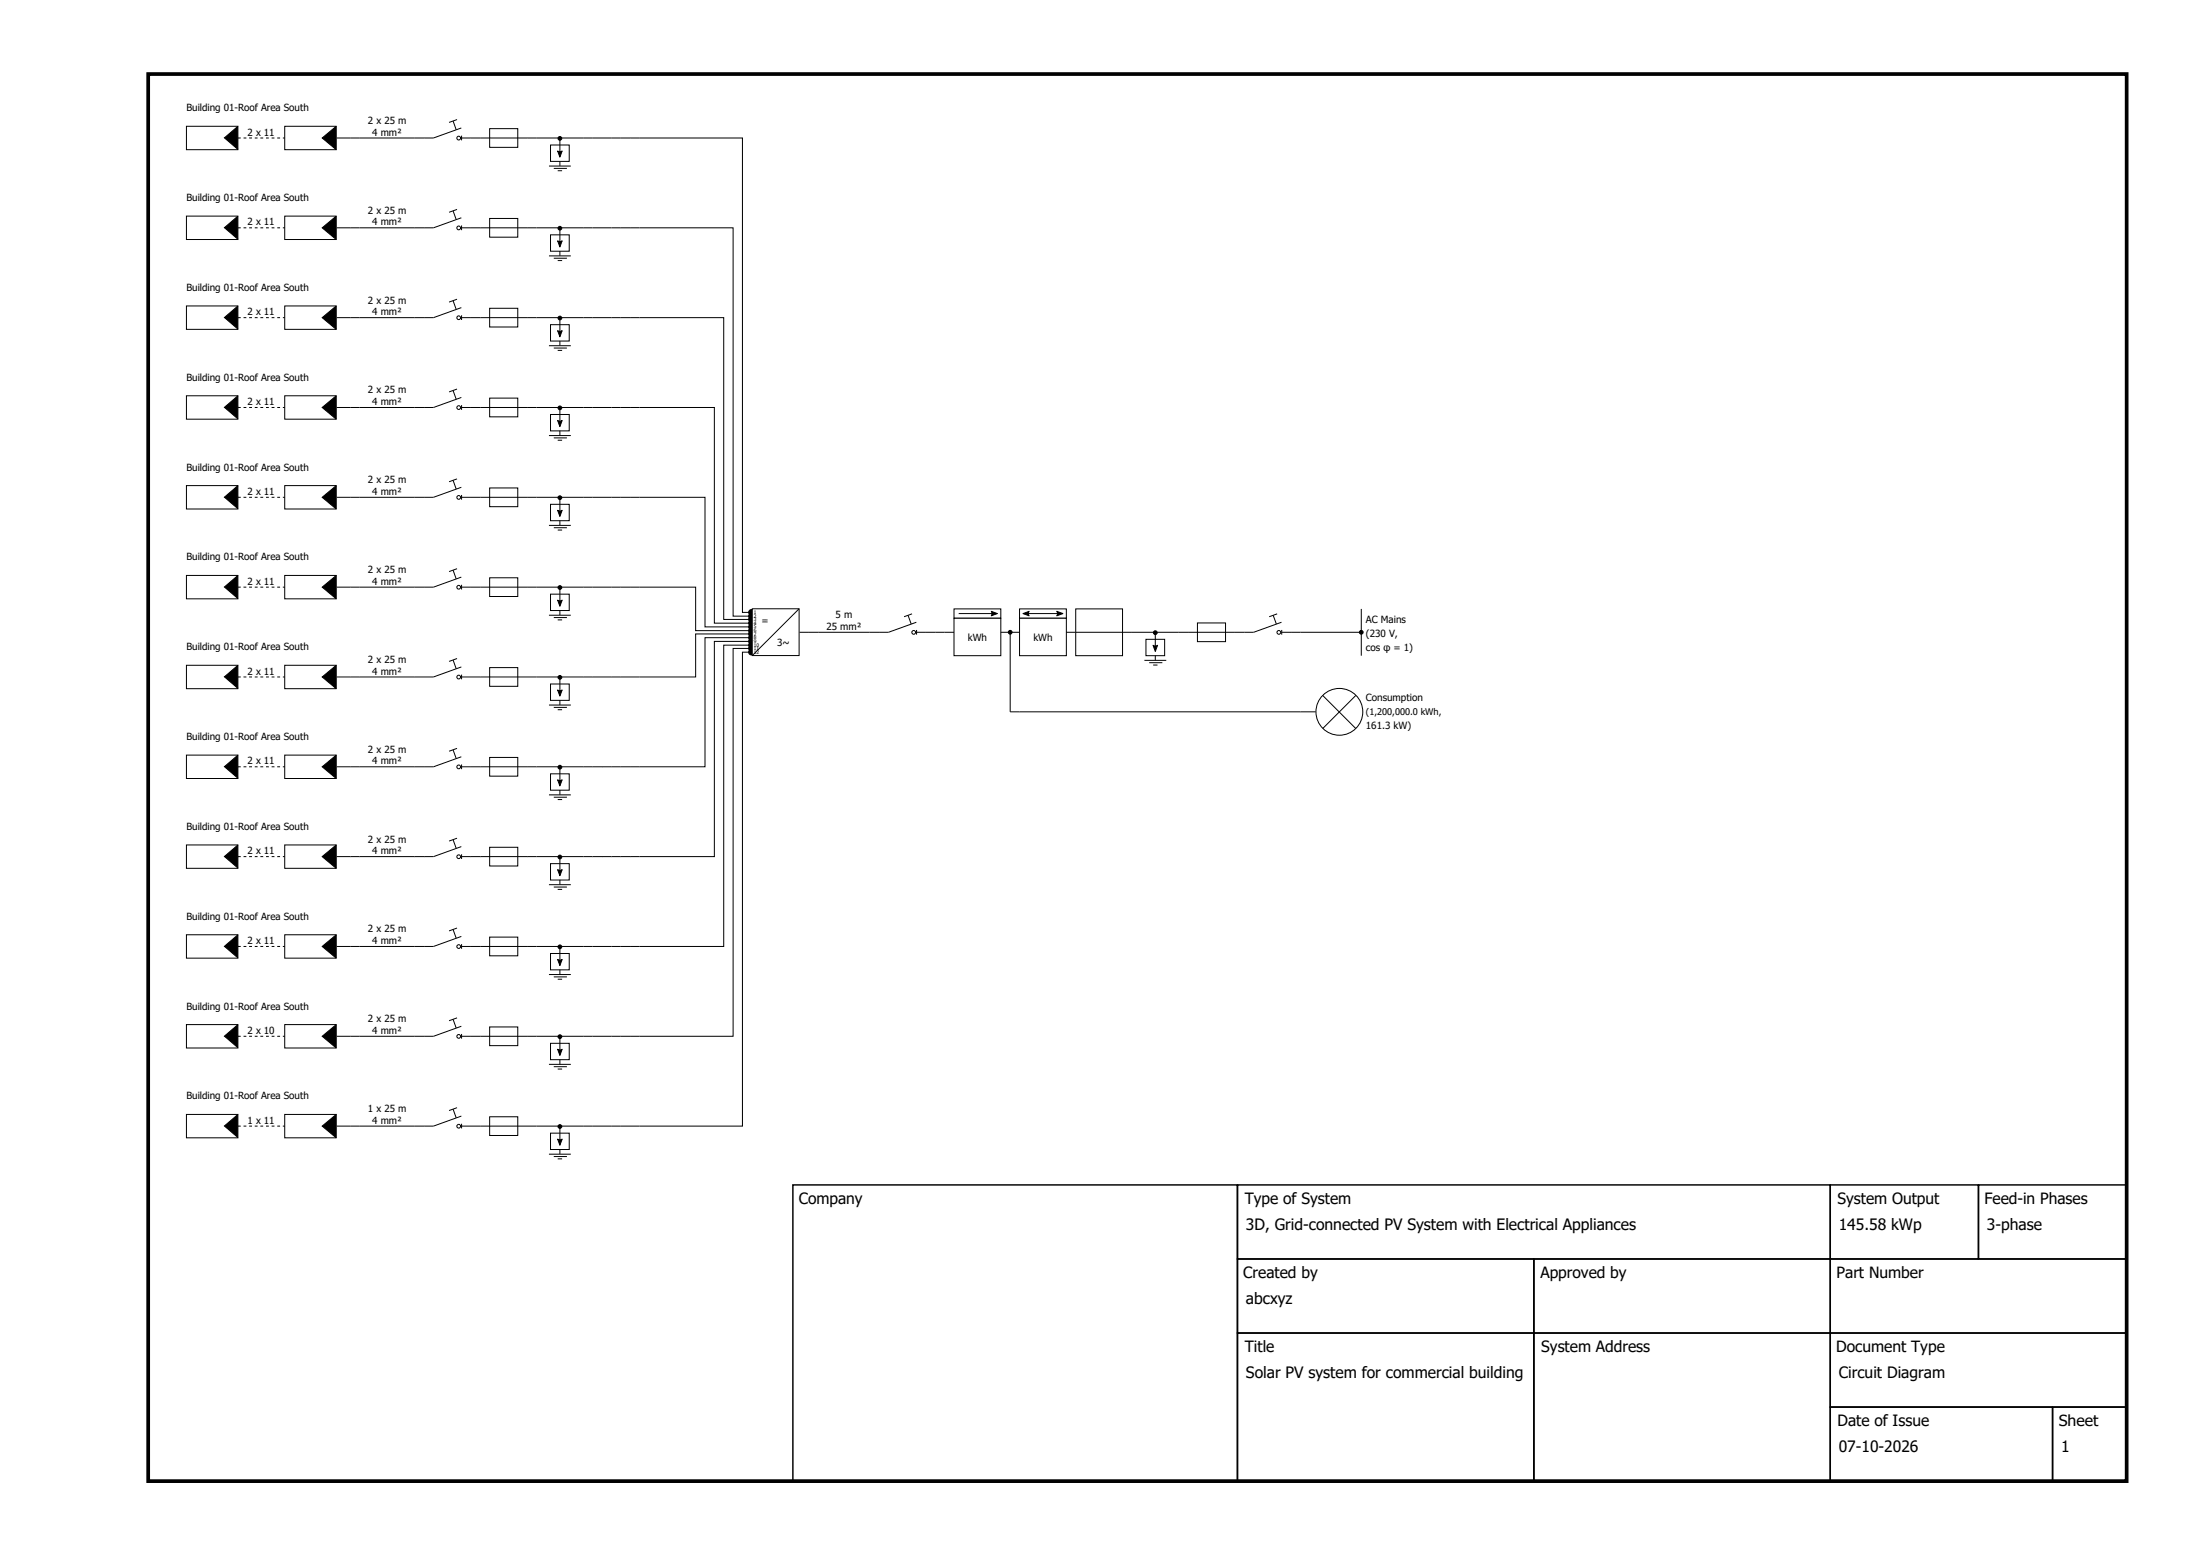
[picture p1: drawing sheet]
<svg xmlns="http://www.w3.org/2000/svg" width="297mm" height="210mm" viewBox="0 0 297 210" stroke-linecap="round" stroke-linejoin="round" font-family="sans-serif">
<path d="M20 10h267.1v189.9h-267.1z" fill="#fff" stroke="#000" stroke-width=".5"/>
<path d="M107.1 159.9h60v40h-60z" fill="none" stroke="#060000" stroke-width=".2"/>
<path d="M108.1 163.9h58v35h-58z" fill="#fff" stroke="#fffffb" stroke-width=".2"/>
<path d="M167.1 159.9h80v10h-80zM247.1 159.9h20v10h-20zM267.1 159.9h20v10h-20zM167.1 169.9h40v10h-40zM167.1 179.9h40v20h-40zM207.1 169.9h40v10h-40zM207.1 179.9h40v20h-40zM247.1 169.9h40v10h-40zM247.1 179.9h40v10h-40zM247.1 189.9h30v10h-30zM277.1 189.9h10v10h-10z" fill="none" stroke="#060000" stroke-width=".2"/>
<g fill="#fff" stroke="#fff" stroke-width=".2">
<path d="M168.1 173.9h38v5h-38z"/>
<path d="M168.1 183.9h38v15h-38z"/>
<path d="M168.1 163.9h78v5h-78z"/>
<path d="M248.1 163.9h18v5h-18z"/>
<path d="M268.1 163.9h18v5h-18z"/>
<path d="M248.1 173.9h38v5h-38z"/>
<path d="M248.1 183.9h38v5h-38z"/>
<path d="M248.1 193.9h28v5h-28z"/>
<path d="M278.1 193.9h8v5h-8z"/>
<path d="M208.1 173.9h38v5h-38z"/>
<path d="M208.1 183.9h38v15h-38z"/>
</g>
<path d="M21.9 12.3h87.3v146h-87.3z" fill="#fff"/>
<path d="M101.6 82.2h6.3v6.3h-6.3z" fill="#fff" stroke="#000" stroke-width=".14"/>
<path d="M107.9 82.2l-6.3 6.3M122.6 83.1l.4 1.1M123.1 82.9l-1 .4M123.7 84l-3.7 1.4h-12M123.8 85.4h1.2" fill="none" stroke="#000" stroke-width=".14"/>
<circle cx="123.4" cy="85.4" r=".25" fill="#fff" stroke="#000" stroke-width=".14"/>
<path d="M61.2 16.3l.4 1.2M61.7 16.1l-1.1 .4M62.3 17.3l-3.8 1.3h-2.5M62.3 18.6h1.3M80 18.6h20.2v64.1h1.3M123.8 85v.7M125 85.4h1.3" fill="none" stroke="#000" stroke-width=".14"/>
<path d="M101.1 82.5l.4-.2v.7a.38 .38 0 0 1-.4-.5z" fill="#000" stroke="#000" stroke-width=".14"/>
<circle cx="61.9" cy="18.6" r=".25" fill="#fff" stroke="#000" stroke-width=".14"/>
<path d="M62.3 18.3v.6M63.6 18.6h1.2" fill="none" stroke="#000" stroke-width=".14"/>
<path d="M66.1 17.4h3.8v2.5h-3.8z" fill="#fff" stroke="#000" stroke-width=".14"/>
<path d="M64.8 18.6h7.6" fill="none" stroke="#000" stroke-width=".14"/>
<path d="M74.3 19.6h2.6v2.2h-2.6z" fill="#fff" stroke="#000" stroke-width=".14"/>
<path d="M48.6 18.6h7.4M72.4 18.6h7.6M75.6 18.7v2.3M74.1 22.4h3M74.8 22.7h1.7M75.3 23h.6M75.6 21.8v.6" fill="none" stroke="#000" stroke-width=".14"/>
<g fill="#000" stroke="#000" stroke-width=".14">
<path d="M75.3 20.4l.2 .1 .4-.1-.3 .8z"/>
<circle cx="75.6" cy="18.7" r=".25"/>
</g>
<path d="M24.5 13.3h22.8v10.1h-22.8z" fill="#fff"/>
<path d="M45.5 18.6h1.8" fill="none" stroke="#000" stroke-width=".14"/>
<path d="M38.4 17h7v3.2h-7z" fill="#fff" stroke="#000" stroke-width=".14"/>
<path d="M43.5 18.6l1.9-1.6v3.2z" fill="#000" stroke="#000" stroke-width=".14"/>
<path d="M32.1 18.6h6.3" fill="none" stroke="#000" stroke-width=".14" stroke-dasharray=".4 .4" stroke-linecap="butt"/>
<path d="M25.2 17h6.9v3.2h-6.9z" fill="#fff" stroke="#000" stroke-width=".14"/>
<path d="M30.3 18.6l1.8-1.6v3.2zM101.1 83l.4-.2v.7a.38 .38 0 0 1-.4-.5z" fill="#000" stroke="#000" stroke-width=".14"/>
<path d="M47.3 18.6h1.3M61.2 28.5l.4 1.1M61.7 28.3l-1.1 .4M62.3 29.4l-3.8 1.4h-2.5M62.3 30.8h1.3M80 30.8h19v52.4h2.5" fill="none" stroke="#000" stroke-width=".14"/>
<circle cx="61.9" cy="30.8" r=".25" fill="#fff" stroke="#000" stroke-width=".14"/>
<path d="M62.3 30.4v.7M63.6 30.8h1.2" fill="none" stroke="#000" stroke-width=".14"/>
<path d="M66.1 29.5h3.8v2.5h-3.8z" fill="#fff" stroke="#000" stroke-width=".14"/>
<path d="M64.8 30.8h7.6" fill="none" stroke="#000" stroke-width=".14"/>
<path d="M74.3 31.7h2.6v2.2h-2.6z" fill="#fff" stroke="#000" stroke-width=".14"/>
<path d="M48.6 30.8h7.4M72.4 30.8h7.6M74.1 34.5h3M74.8 34.9h1.7M75.3 35.2h.6M75.6 30.8v2.4M75.6 33.9v.6" fill="none" stroke="#000" stroke-width=".14"/>
<g fill="#000" stroke="#000" stroke-width=".14">
<path d="M75.3 32.5l.2 .1 .4-.1-.3 .8z"/>
<circle cx="75.6" cy="30.8" r=".25"/>
</g>
<path d="M24.5 25.4h22.8v10.1h-22.8z" fill="#fff"/>
<path d="M45.5 30.8h1.8" fill="none" stroke="#000" stroke-width=".14"/>
<path d="M38.4 29.2h7v3.1h-7z" fill="#fff" stroke="#000" stroke-width=".14"/>
<path d="M43.5 30.8l1.9-1.6v3.1z" fill="#000" stroke="#000" stroke-width=".14"/>
<path d="M32.1 30.8h6.3" fill="none" stroke="#000" stroke-width=".14" stroke-dasharray=".4 .4" stroke-linecap="butt"/>
<path d="M25.2 29.2h6.9v3.1h-6.9z" fill="#fff" stroke="#000" stroke-width=".14"/>
<path d="M30.3 30.7l1.8-1.5v3.1zM101.1 83.4l.4-.2v.8a.38 .38 0 0 1-.4-.6z" fill="#000" stroke="#000" stroke-width=".14"/>
<path d="M47.3 30.8h1.3M61.2 40.6l.4 1.2M61.7 40.4l-1.1 .4M62.3 41.5l-3.8 1.4h-2.5M62.3 42.9h1.3M80 42.9h17.7v40.7h3.8" fill="none" stroke="#000" stroke-width=".14"/>
<circle cx="61.9" cy="42.9" r=".25" fill="#fff" stroke="#000" stroke-width=".14"/>
<path d="M62.3 42.6v.6M63.6 42.9h1.2" fill="none" stroke="#000" stroke-width=".14"/>
<path d="M66.1 41.6h3.8v2.5h-3.8z" fill="#fff" stroke="#000" stroke-width=".14"/>
<path d="M64.8 42.9h7.6" fill="none" stroke="#000" stroke-width=".14"/>
<path d="M74.3 43.8h2.6v2.2h-2.6z" fill="#fff" stroke="#000" stroke-width=".14"/>
<path d="M48.6 42.9h7.4M72.4 42.9h7.6M74.1 46.7h3M74.8 47h1.7M75.3 47.3h.6M75.6 42.9v2.4M75.6 46v.6" fill="none" stroke="#000" stroke-width=".14"/>
<g fill="#000" stroke="#000" stroke-width=".14">
<path d="M75.3 44.6l.2 .1 .4-.1-.3 .9z"/>
<circle cx="75.6" cy="42.9" r=".25"/>
</g>
<path d="M24.5 37.5h22.8v10.1h-22.8z" fill="#fff"/>
<path d="M45.5 42.9h1.8" fill="none" stroke="#000" stroke-width=".14"/>
<path d="M38.4 41.3h7v3.2h-7z" fill="#fff" stroke="#000" stroke-width=".14"/>
<path d="M43.5 42.9l1.9-1.6v3.2z" fill="#000" stroke="#000" stroke-width=".14"/>
<path d="M32.1 42.9h6.3" fill="none" stroke="#000" stroke-width=".14" stroke-dasharray=".4 .4" stroke-linecap="butt"/>
<path d="M25.2 41.3h6.9v3.2h-6.9z" fill="#fff" stroke="#000" stroke-width=".14"/>
<path d="M30.3 42.9l1.8-1.6v3.1zM101.1 83.9l.4-.2v.8a.38 .38 0 0 1-.4-.6z" fill="#000" stroke="#000" stroke-width=".14"/>
<path d="M47.3 42.9h1.3M61.2 52.7l.4 1.2M61.7 52.5l-1.1 .4M62.3 53.7l-3.8 1.3h-2.5M62.3 55h1.3M80 55h16.5v29.1h5" fill="none" stroke="#000" stroke-width=".14"/>
<circle cx="61.9" cy="55" r=".25" fill="#fff" stroke="#000" stroke-width=".14"/>
<path d="M62.3 54.7v.6M63.6 55h1.2" fill="none" stroke="#000" stroke-width=".14"/>
<path d="M66.1 53.7h3.8v2.6h-3.8z" fill="#fff" stroke="#000" stroke-width=".14"/>
<path d="M64.8 55h7.6" fill="none" stroke="#000" stroke-width=".14"/>
<path d="M74.3 56h2.6v2.2h-2.6z" fill="#fff" stroke="#000" stroke-width=".14"/>
<path d="M48.6 55h7.4M72.4 55h7.6M74.1 58.8h3M74.8 59.1h1.7M75.3 59.4h.6M75.6 55.1v2.3M75.6 58.1v.7" fill="none" stroke="#000" stroke-width=".14"/>
<g fill="#000" stroke="#000" stroke-width=".14">
<path d="M75.3 56.8h.2h.4l-.3 .8z"/>
<circle cx="75.6" cy="55.1" r=".25"/>
</g>
<path d="M24.5 49.6h22.8v10.1h-22.8z" fill="#fff"/>
<path d="M45.5 55h1.8" fill="none" stroke="#000" stroke-width=".14"/>
<path d="M38.4 53.4h7v3.2h-7z" fill="#fff" stroke="#000" stroke-width=".14"/>
<path d="M43.5 55l1.9-1.6v3.2z" fill="#000" stroke="#000" stroke-width=".14"/>
<path d="M32.1 55h6.3" fill="none" stroke="#000" stroke-width=".14" stroke-dasharray=".4 .4" stroke-linecap="butt"/>
<path d="M25.2 53.4h6.9v3.2h-6.9z" fill="#fff" stroke="#000" stroke-width=".14"/>
<path d="M30.3 55l1.8-1.6v3.1zM101.1 84.4l.4-.2v.8a.38 .38 0 0 1-.4-.6z" fill="#000" stroke="#000" stroke-width=".14"/>
<path d="M47.3 55h1.3M61.2 64.8l.4 1.2M61.7 64.6l-1.1 .4M62.3 65.8l-3.8 1.3h-2.5M62.3 67.1h1.3M80 67.1h15.2v17.5h6.3" fill="none" stroke="#000" stroke-width=".14"/>
<circle cx="61.9" cy="67.1" r=".25" fill="#fff" stroke="#000" stroke-width=".14"/>
<path d="M62.3 66.8v.6M63.6 67.1h1.2" fill="none" stroke="#000" stroke-width=".14"/>
<path d="M66.1 65.9h3.8v2.5h-3.8z" fill="#fff" stroke="#000" stroke-width=".14"/>
<path d="M64.8 67.1h7.6" fill="none" stroke="#000" stroke-width=".14"/>
<path d="M74.3 68.1h2.6v2.2h-2.6z" fill="#fff" stroke="#000" stroke-width=".14"/>
<path d="M48.6 67.1h7.4M72.4 67.1h7.6M74.1 70.9h3M74.8 71.2h1.7M75.3 71.6h.6M75.6 67.2v2.3M75.6 70.3v.6" fill="none" stroke="#000" stroke-width=".14"/>
<g fill="#000" stroke="#000" stroke-width=".14">
<path d="M75.3 68.9l.2 .1 .4-.1-.3 .8z"/>
<circle cx="75.6" cy="67.2" r=".25"/>
</g>
<path d="M24.5 61.8h22.8v10.1h-22.8z" fill="#fff"/>
<path d="M45.5 67.1h1.8" fill="none" stroke="#000" stroke-width=".14"/>
<path d="M38.4 65.6h7v3.1h-7z" fill="#fff" stroke="#000" stroke-width=".14"/>
<path d="M43.5 67.1l1.9-1.5v3.1z" fill="#000" stroke="#000" stroke-width=".14"/>
<path d="M32.1 67.1h6.3" fill="none" stroke="#000" stroke-width=".14" stroke-dasharray=".4 .4" stroke-linecap="butt"/>
<path d="M25.2 65.6h6.9v3.1h-6.9z" fill="#fff" stroke="#000" stroke-width=".14"/>
<path d="M30.3 67.1l1.8-1.5v3.1zM101.1 84.9l.4-.2v.8a.38 .38 0 0 1-.4-.6z" fill="#000" stroke="#000" stroke-width=".14"/>
<path d="M47.3 67.1h1.3M61.2 77l.4 1.2M61.7 76.8l-1.1 .4M62.3 77.9l-3.8 1.4h-2.5M62.3 79.3h1.3M80 79.3h13.9v5.8h7.6" fill="none" stroke="#000" stroke-width=".14"/>
<circle cx="61.9" cy="79.3" r=".25" fill="#fff" stroke="#000" stroke-width=".14"/>
<path d="M62.3 78.9v.7M63.6 79.3h1.2" fill="none" stroke="#000" stroke-width=".14"/>
<path d="M66.1 78h3.8v2.5h-3.8z" fill="#fff" stroke="#000" stroke-width=".14"/>
<path d="M64.8 79.3h7.6" fill="none" stroke="#000" stroke-width=".14"/>
<path d="M74.3 80.2h2.6v2.2h-2.6z" fill="#fff" stroke="#000" stroke-width=".14"/>
<path d="M48.6 79.3h7.4M72.4 79.3h7.6M75.6 79.3v2.4M74.1 83h3M74.8 83.4h1.7M75.3 83.7h.6M75.6 82.4v.6" fill="none" stroke="#000" stroke-width=".14"/>
<g fill="#000" stroke="#000" stroke-width=".14">
<path d="M75.3 81l.2 .1 .4-.1-.3 .8z"/>
<circle cx="75.6" cy="79.3" r=".25"/>
</g>
<path d="M24.5 73.9h22.8v10.1h-22.8z" fill="#fff"/>
<path d="M45.5 79.3h1.8" fill="none" stroke="#000" stroke-width=".14"/>
<path d="M38.4 77.7h7v3.1h-7z" fill="#fff" stroke="#000" stroke-width=".14"/>
<path d="M43.5 79.3l1.9-1.6v3.1z" fill="#000" stroke="#000" stroke-width=".14"/>
<path d="M32.1 79.3h6.3" fill="none" stroke="#000" stroke-width=".14" stroke-dasharray=".4 .4" stroke-linecap="butt"/>
<path d="M25.2 77.7h6.9v3.1h-6.9z" fill="#fff" stroke="#000" stroke-width=".14"/>
<path d="M30.3 79.2l1.8-1.5v3.1zM101.1 85.4l.4-.2v.7a.38 .38 0 0 1-.4-.5z" fill="#000" stroke="#000" stroke-width=".14"/>
<path d="M47.3 79.3h1.3M61.2 89.1l.4 1.2M61.7 88.9l-1.1 .4M62.3 90l-3.8 1.4h-2.5M62.3 91.4h1.3M101.5 85.6h-7.6v5.8h-13.9" fill="none" stroke="#000" stroke-width=".14"/>
<circle cx="61.9" cy="91.4" r=".25" fill="#fff" stroke="#000" stroke-width=".14"/>
<path d="M62.3 91.1v.6M63.6 91.4h1.2" fill="none" stroke="#000" stroke-width=".14"/>
<path d="M66.1 90.1h3.8v2.5h-3.8z" fill="#fff" stroke="#000" stroke-width=".14"/>
<path d="M64.8 91.4h7.6" fill="none" stroke="#000" stroke-width=".14"/>
<path d="M74.3 92.3h2.6v2.2h-2.6z" fill="#fff" stroke="#000" stroke-width=".14"/>
<path d="M48.6 91.4h7.4M72.4 91.4h7.6M74.1 95.2h3M74.8 95.5h1.7M75.3 95.8h.6M75.6 91.4v2.4M75.6 94.5v.7" fill="none" stroke="#000" stroke-width=".14"/>
<g fill="#000" stroke="#000" stroke-width=".14">
<path d="M75.3 93.1l.2 .1 .4-.1-.3 .9z"/>
<circle cx="75.6" cy="91.4" r=".25"/>
</g>
<path d="M24.5 86h22.8v10.1h-22.8z" fill="#fff"/>
<path d="M45.5 91.4h1.8" fill="none" stroke="#000" stroke-width=".14"/>
<path d="M38.4 89.8h7v3.2h-7z" fill="#fff" stroke="#000" stroke-width=".14"/>
<path d="M43.5 91.4l1.9-1.6v3.2z" fill="#000" stroke="#000" stroke-width=".14"/>
<path d="M32.1 91.4h6.3" fill="none" stroke="#000" stroke-width=".14" stroke-dasharray=".4 .4" stroke-linecap="butt"/>
<path d="M25.2 89.8h6.9v3.2h-6.9z" fill="#fff" stroke="#000" stroke-width=".14"/>
<path d="M30.3 91.4l1.8-1.6v3.1zM101.1 85.9l.4-.2v.8a.38 .38 0 0 1-.4-.6z" fill="#000" stroke="#000" stroke-width=".14"/>
<path d="M47.3 91.4h1.3M101.5 86.1h-6.3v17.4h-15.2M61.2 101.2l.4 1.2M61.7 101l-1.1 .4M62.3 102.2l-3.8 1.3h-2.5M62.3 103.5h1.3" fill="none" stroke="#000" stroke-width=".14"/>
<circle cx="61.9" cy="103.5" r=".25" fill="#fff" stroke="#000" stroke-width=".14"/>
<path d="M62.3 103.2v.6M63.6 103.5h1.2" fill="none" stroke="#000" stroke-width=".14"/>
<path d="M66.1 102.2h3.8v2.6h-3.8z" fill="#fff" stroke="#000" stroke-width=".14"/>
<path d="M64.8 103.5h7.6" fill="none" stroke="#000" stroke-width=".14"/>
<path d="M74.3 104.5h2.6v2.2h-2.6z" fill="#fff" stroke="#000" stroke-width=".14"/>
<path d="M48.6 103.5h7.4M72.4 103.5h7.6M74.1 107.3h3M74.8 107.6h1.7M75.3 107.9h.6M75.6 103.6v2.3M75.6 106.6v.7" fill="none" stroke="#000" stroke-width=".14"/>
<g fill="#000" stroke="#000" stroke-width=".14">
<path d="M75.3 105.3h.2h.4l-.3 .8z"/>
<circle cx="75.6" cy="103.6" r=".25"/>
</g>
<path d="M24.5 98.1h22.8v10.1h-22.8z" fill="#fff"/>
<path d="M45.5 103.5h1.8" fill="none" stroke="#000" stroke-width=".14"/>
<path d="M38.4 101.9h7v3.2h-7z" fill="#fff" stroke="#000" stroke-width=".14"/>
<path d="M43.5 103.5l1.9-1.6v3.2z" fill="#000" stroke="#000" stroke-width=".14"/>
<path d="M32.1 103.5h6.3" fill="none" stroke="#000" stroke-width=".14" stroke-dasharray=".4 .4" stroke-linecap="butt"/>
<path d="M25.2 101.9h6.9v3.2h-6.9z" fill="#fff" stroke="#000" stroke-width=".14"/>
<path d="M101.1 86.4l.4-.2v.8a.38 .38 0 0 1-.4-.6zM30.3 103.5l1.8-1.6v3.1z" fill="#000" stroke="#000" stroke-width=".14"/>
<path d="M101.5 86.6h-5v29h-16.5M47.3 103.5h1.3M61.2 113.3l.4 1.2M61.7 113.1l-1.1 .4M62.3 114.3l-3.8 1.3h-2.5M62.3 115.6h1.3" fill="none" stroke="#000" stroke-width=".14"/>
<circle cx="61.9" cy="115.6" r=".25" fill="#fff" stroke="#000" stroke-width=".14"/>
<path d="M62.3 115.3v.6M63.6 115.6h1.2" fill="none" stroke="#000" stroke-width=".14"/>
<path d="M66.1 114.4h3.8v2.5h-3.8z" fill="#fff" stroke="#000" stroke-width=".14"/>
<path d="M64.8 115.6h7.6" fill="none" stroke="#000" stroke-width=".14"/>
<path d="M74.3 116.6h2.6v2.2h-2.6z" fill="#fff" stroke="#000" stroke-width=".14"/>
<path d="M48.6 115.6h7.4M72.4 115.6h7.6M74.1 119.4h3M74.8 119.7h1.7M75.6 115.7v2.3M75.6 118.8v.6M75.3 120.1h.6" fill="none" stroke="#000" stroke-width=".14"/>
<g fill="#000" stroke="#000" stroke-width=".14">
<path d="M75.3 117.4l.2 .1 .4-.1-.3 .8z"/>
<circle cx="75.6" cy="115.7" r=".25"/>
</g>
<path d="M24.5 110.3h22.8v10.1h-22.8z" fill="#fff"/>
<path d="M45.5 115.6h1.8" fill="none" stroke="#000" stroke-width=".14"/>
<path d="M38.4 114.1h7v3.1h-7z" fill="#fff" stroke="#000" stroke-width=".14"/>
<path d="M43.5 115.6l1.9-1.5v3.1z" fill="#000" stroke="#000" stroke-width=".14"/>
<path d="M32.1 115.6h6.3" fill="none" stroke="#000" stroke-width=".14" stroke-dasharray=".4 .4" stroke-linecap="butt"/>
<path d="M25.2 114.1h6.9v3.1h-6.9z" fill="#fff" stroke="#000" stroke-width=".14"/>
<path d="M101.1 86.9l.4-.2v.8a.38 .38 0 0 1-.4-.6zM30.3 115.6l1.8-1.5v3.1z" fill="#000" stroke="#000" stroke-width=".14"/>
<path d="M101.5 87.1h-3.8v40.7h-17.7M47.3 115.6h1.3M61.2 125.5l.4 1.2M61.7 125.3l-1.1 .4M62.3 126.4l-3.8 1.4h-2.5M62.3 127.8h1.3" fill="none" stroke="#000" stroke-width=".14"/>
<circle cx="61.9" cy="127.8" r=".25" fill="#fff" stroke="#000" stroke-width=".14"/>
<path d="M62.3 127.4v.7M63.6 127.8h1.2" fill="none" stroke="#000" stroke-width=".14"/>
<path d="M66.1 126.5h3.8v2.5h-3.8z" fill="#fff" stroke="#000" stroke-width=".14"/>
<path d="M64.8 127.8h7.6" fill="none" stroke="#000" stroke-width=".14"/>
<path d="M74.3 128.7h2.6v2.2h-2.6z" fill="#fff" stroke="#000" stroke-width=".14"/>
<path d="M48.6 127.8h7.4M72.4 127.8h7.6M74.1 131.5h3M74.8 131.9h1.7M75.3 132.2h.6M75.6 127.8v2.4M75.6 130.9v.6" fill="none" stroke="#000" stroke-width=".14"/>
<g fill="#000" stroke="#000" stroke-width=".14">
<path d="M75.3 129.5l.2 .1 .4-.1-.3 .8z"/>
<circle cx="75.6" cy="127.8" r=".25"/>
</g>
<path d="M24.5 122.4h22.8v10.1h-22.8z" fill="#fff"/>
<path d="M45.5 127.8h1.8" fill="none" stroke="#000" stroke-width=".14"/>
<path d="M38.4 126.2h7v3.1h-7z" fill="#fff" stroke="#000" stroke-width=".14"/>
<path d="M43.5 127.8l1.9-1.6v3.1z" fill="#000" stroke="#000" stroke-width=".14"/>
<path d="M32.1 127.8h6.3" fill="none" stroke="#000" stroke-width=".14" stroke-dasharray=".4 .4" stroke-linecap="butt"/>
<path d="M25.2 126.2h6.9v3.1h-6.9z" fill="#fff" stroke="#000" stroke-width=".14"/>
<path d="M101.1 87.3l.4-.2v.8a.38 .38 0 0 1-.4-.6zM30.3 127.7l1.8-1.5v3.1z" fill="#000" stroke="#000" stroke-width=".14"/>
<path d="M101.5 87.5h-2.5v52.4h-19M47.3 127.8h1.3M61.2 137.6l.4 1.2M61.7 137.4l-1.1 .4M62.3 138.5l-3.8 1.4h-2.5M62.3 139.9h1.3" fill="none" stroke="#000" stroke-width=".14"/>
<circle cx="61.9" cy="139.9" r=".25" fill="#fff" stroke="#000" stroke-width=".14"/>
<path d="M62.3 139.6v.6M63.6 139.9h1.2" fill="none" stroke="#000" stroke-width=".14"/>
<path d="M66.1 138.6h3.8v2.5h-3.8z" fill="#fff" stroke="#000" stroke-width=".14"/>
<path d="M64.8 139.9h7.6" fill="none" stroke="#000" stroke-width=".14"/>
<path d="M74.3 140.8h2.6v2.2h-2.6z" fill="#fff" stroke="#000" stroke-width=".14"/>
<path d="M48.6 139.9h7.4M72.4 139.9h7.6M75.6 139.9v2.4M74.1 143.7h3M74.8 144h1.7M75.3 144.3h.6M75.6 143v.7" fill="none" stroke="#000" stroke-width=".14"/>
<g fill="#000" stroke="#000" stroke-width=".14">
<path d="M75.3 141.6l.2 .1 .4-.1-.3 .9z"/>
<circle cx="75.6" cy="139.9" r=".25"/>
</g>
<path d="M24.5 134.5h22.8v10.1h-22.8z" fill="#fff"/>
<path d="M45.5 139.9h1.8" fill="none" stroke="#000" stroke-width=".14"/>
<path d="M38.4 138.3h7v3.2h-7z" fill="#fff" stroke="#000" stroke-width=".14"/>
<path d="M43.5 139.9l1.9-1.6v3.2z" fill="#000" stroke="#000" stroke-width=".14"/>
<path d="M32.1 139.9h6.3" fill="none" stroke="#000" stroke-width=".14" stroke-dasharray=".4 .4" stroke-linecap="butt"/>
<path d="M25.2 138.3h6.9v3.2h-6.9z" fill="#fff" stroke="#000" stroke-width=".14"/>
<path d="M101.1 87.8l.4-.1v.7a.38 .38 0 0 1-.4-.6zM30.3 139.9l1.8-1.6v3.1z" fill="#000" stroke="#000" stroke-width=".14"/>
<path d="M101.5 88h-1.3v64h-20.2M47.3 139.9h1.3M61.2 149.7l.4 1.2M61.7 149.5l-1.1 .4M62.3 150.7l-3.8 1.3h-2.5M62.3 152h1.3" fill="none" stroke="#000" stroke-width=".14"/>
<circle cx="61.9" cy="152" r=".25" fill="#fff" stroke="#000" stroke-width=".14"/>
<path d="M62.3 151.7v.6M63.6 152h1.2" fill="none" stroke="#000" stroke-width=".14"/>
<path d="M66.1 150.7h3.8v2.6h-3.8z" fill="#fff" stroke="#000" stroke-width=".14"/>
<path d="M64.8 152h7.6" fill="none" stroke="#000" stroke-width=".14"/>
<path d="M74.3 153h2.6v2.2h-2.6z" fill="#fff" stroke="#000" stroke-width=".14"/>
<path d="M48.6 152h7.4M72.4 152h7.6M74.1 155.8h3M74.8 156.1h1.7M75.3 156.4h.6M75.6 152.1v2.3M75.6 155.1v.7" fill="none" stroke="#000" stroke-width=".14"/>
<g fill="#000" stroke="#000" stroke-width=".14">
<path d="M75.3 153.8l.2 .1 .4-.1-.3 .8z"/>
<circle cx="75.6" cy="152.1" r=".25"/>
</g>
<path d="M24.5 146.6h22.8v10.1h-22.8z" fill="#fff"/>
<path d="M45.5 152h1.8" fill="none" stroke="#000" stroke-width=".14"/>
<path d="M38.4 150.4h7v3.2h-7z" fill="#fff" stroke="#000" stroke-width=".14"/>
<path d="M43.5 152l1.9-1.6v3.2z" fill="#000" stroke="#000" stroke-width=".14"/>
<path d="M32.1 152h6.3" fill="none" stroke="#000" stroke-width=".14" stroke-dasharray=".4 .4" stroke-linecap="butt"/>
<path d="M25.2 150.4h6.9v3.2h-6.9z" fill="#fff" stroke="#000" stroke-width=".14"/>
<path d="M30.3 152l1.8-1.6v3.2z" fill="#000" stroke="#000" stroke-width=".14"/>
<path d="M126.3 85.4h2.5M47.3 152h1.3" fill="none" stroke="#000" stroke-width=".14"/>
<g fill="#fff" stroke="#000" stroke-width=".14">
<path d="M128.8 82.2h6.3v1.3h-6.3z"/>
<path d="M128.8 83.5h6.3v5h-6.3z"/>
</g>
<path d="M129.4 82.8h5.1M135.1 85.4h2.6" fill="none" stroke="#000" stroke-width=".14"/>
<path d="M133.8 82.5l.9 .3-.9 .3 .1-.2z" fill="#000" stroke="#000" stroke-width=".14"/>
<g fill="#fff" stroke="#000" stroke-width=".14">
<path d="M137.7 82.2h6.3v1.3h-6.3z"/>
<path d="M137.7 83.5h6.3v5h-6.3z"/>
</g>
<path d="M138.3 82.8h5M144 85.4h1.2" fill="none" stroke="#000" stroke-width=".14"/>
<path d="M138.1 82.8l.9-.3-.1 .4 .1 .2zM142.7 82.5l.8 .3-.8 .3 .1-.2z" fill="#000" stroke="#000" stroke-width=".14"/>
<path d="M145.2 82.2h6.4v6.3h-6.4z" fill="#fff" stroke="#000" stroke-width=".14"/>
<path d="M145.2 85.4h7.6" fill="none" stroke="#000" stroke-width=".14"/>
<path d="M154.7 86.3h2.6v2.2h-2.6z" fill="#fff" stroke="#000" stroke-width=".14"/>
<path d="M152.8 85.4h7.6M154.5 89.1h3M155.2 89.5h1.7M155.7 89.8h.6M156 85.4v2.4M156 88.5v.6" fill="none" stroke="#000" stroke-width=".14"/>
<g fill="#000" stroke="#000" stroke-width=".14">
<path d="M155.7 87.1l.2 .1 .4-.1-.3 .8z"/>
<circle cx="156" cy="85.4" r=".25"/>
</g>
<path d="M161.7 84.1h3.8v2.5h-3.8z" fill="#fff" stroke="#000" stroke-width=".14"/>
<path d="M171.9 83.1l.4 1.1M172.4 82.9l-1 .4M173 84l-3.7 1.4h-8.9M173.1 85.4h1.2" fill="none" stroke="#000" stroke-width=".14"/>
<circle cx="172.7" cy="85.4" r=".25" fill="#fff" stroke="#000" stroke-width=".14"/>
<path d="M136.4 85.4v10.7h39.2M173.1 85v.7M174.3 85.4h9.5M183.8 82.2v6.3" fill="none" stroke="#000" stroke-width=".14"/>
<g fill="#000" stroke="#000" stroke-width=".14">
<circle cx="136.4" cy="85.3" r=".25"/>
<circle cx="183.8" cy="85.3" r=".25"/>
</g>
<circle cx="180.8" cy="96.1" r="3.2" fill="#fff" stroke="#000" stroke-width=".14"/>
<path d="M175.6 96.1h2M178.6 93.9l4.5 4.4M183.1 93.9l-4.5 4.4" fill="none" stroke="#000" stroke-width=".14"/>
<g font-size="2.1">
<text x="107.8" y="162.5">Company</text>
<text x="168.1" y="162.5">Type of System</text>
<text x="168.2" y="166">3D, Grid-connected PV System with Electrical Appliances</text>
<text x="248.1" y="162.5">System Output</text>
<text x="248.3" y="166">145.58 kWp</text>
<text x="267.9" y="162.5">Feed-in Phases</text>
<text x="268.3" y="166">3-phase</text>
<text x="167.9" y="172.5">Created by</text>
<text x="208" y="172.5">Approved by</text>
<text x="248" y="172.5">Part Number</text>
<text x="168.2" y="176">abcxyz</text>
<text x="168.1" y="182.5">Title</text>
<text x="168.2" y="186">Solar PV system for commercial building</text>
<text x="208.1" y="182.5">System Address</text>
<text x="247.9" y="182.5">Document Type</text>
<text x="248.3" y="186">Circuit Diagram</text>
<text x="248.1" y="192.5">Date of Issue</text>
<text x="248.3" y="196">07-10-2026</text>
<text x="278" y="192.5">Sheet</text>
<text x="278.3" y="196">1</text>
</g>
<g font-size="1.3">
<text x="25.2" y="15">Building 01-Roof Area South</text>
<text x="49.7" y="16.7">2 x 25 m</text>
<text x="33.4" y="18.3">2 x 11</text>
<text x="50.3" y="18.3">4 mm²</text>
<text x="25.2" y="27.2">Building 01-Roof Area South</text>
<text x="49.7" y="28.9">2 x 25 m</text>
<text x="33.4" y="30.4">2 x 11</text>
<text x="50.3" y="30.4">4 mm²</text>
<text x="25.2" y="39.3">Building 01-Roof Area South</text>
<text x="49.7" y="41">2 x 25 m</text>
<text x="33.4" y="42.6">2 x 11</text>
<text x="50.3" y="42.6">4 mm²</text>
<text x="25.2" y="51.4">Building 01-Roof Area South</text>
<text x="49.7" y="53.1">2 x 25 m</text>
<text x="33.4" y="54.7">2 x 11</text>
<text x="50.3" y="54.7">4 mm²</text>
<text x="25.2" y="63.5">Building 01-Roof Area South</text>
<text x="49.7" y="65.2">2 x 25 m</text>
<text x="33.4" y="66.8">2 x 11</text>
<text x="50.3" y="66.8">4 mm²</text>
<text x="25.2" y="75.7">Building 01-Roof Area South</text>
<text x="49.7" y="77.4">2 x 25 m</text>
<text x="33.4" y="78.9">2 x 11</text>
<text x="50.3" y="78.9">4 mm²</text>
<text x="112.8" y="83.5">5 m</text>
<text x="25.2" y="87.8">Building 01-Roof Area South</text>
<text x="49.7" y="89.5">2 x 25 m</text>
<text x="102.8" y="84.2">=</text>
<text x="104.9" y="87.2">3~</text>
<text x="111.6" y="85">25 mm²</text>
<text x="130.7" y="86.5">kWh</text>
<text x="139.5" y="86.5">kWh</text>
<text x="184.4" y="86">(230 V,</text>
<text x="184.4" y="87.9">cos φ = 1)</text>
<text x="184.4" y="84.1">AC Mains</text>
<text x="33.4" y="91.1">2 x 11</text>
<text x="50.3" y="91.1">4 mm²</text>
<text x="184.4" y="94.6">Consumption</text>
<text x="25.2" y="99.9">Building 01-Roof Area South</text>
<text x="49.7" y="101.6">2 x 25 m</text>
<text x="184.4" y="98.4">161.3 kW)</text>
<text x="33.4" y="103.2">2 x 11</text>
<text x="50.3" y="103.2">4 mm²</text>
<text x="25.2" y="112">Building 01-Roof Area South</text>
<text x="49.7" y="113.7">2 x 25 m</text>
<text x="33.4" y="115.3">2 x 11</text>
<text x="50.3" y="115.3">4 mm²</text>
<text x="25.2" y="124.2">Building 01-Roof Area South</text>
<text x="49.7" y="125.9">2 x 25 m</text>
<text x="33.4" y="127.4">2 x 11</text>
<text x="50.3" y="127.4">4 mm²</text>
<text x="25.2" y="136.3">Building 01-Roof Area South</text>
<text x="49.7" y="138">2 x 25 m</text>
<text x="33.4" y="139.6">2 x 10</text>
<text x="50.3" y="139.6">4 mm²</text>
<text x="25.2" y="148.4">Building 01-Roof Area South</text>
<text x="33.4" y="151.7">1 x 11</text>
<text x="49.7" y="150.1">1 x 25 m</text>
<text x="50.3" y="151.7">4 mm²</text>
</g>
<text font-size="1.2" x="184.4" y="96.5">(1,200,000.0 kWh,</text>
<g font-size=".7">
<text x="101.8" y="82.9">1</text>
<text x="101.8" y="83.4">2</text>
<text x="101.8" y="83.9">3</text>
<text x="101.8" y="84.3">4</text>
<text x="101.8" y="84.8">5</text>
<text x="101.8" y="85.3">6</text>
<text x="101.8" y="85.8">7</text>
<text x="101.8" y="86.3">8</text>
<text x="101.8" y="86.8">9</text>
<text x="101.8" y="87.3">10</text>
<text x="101.8" y="87.8">11</text>
<text x="101.8" y="88.3">12</text>
</g>
</svg>
